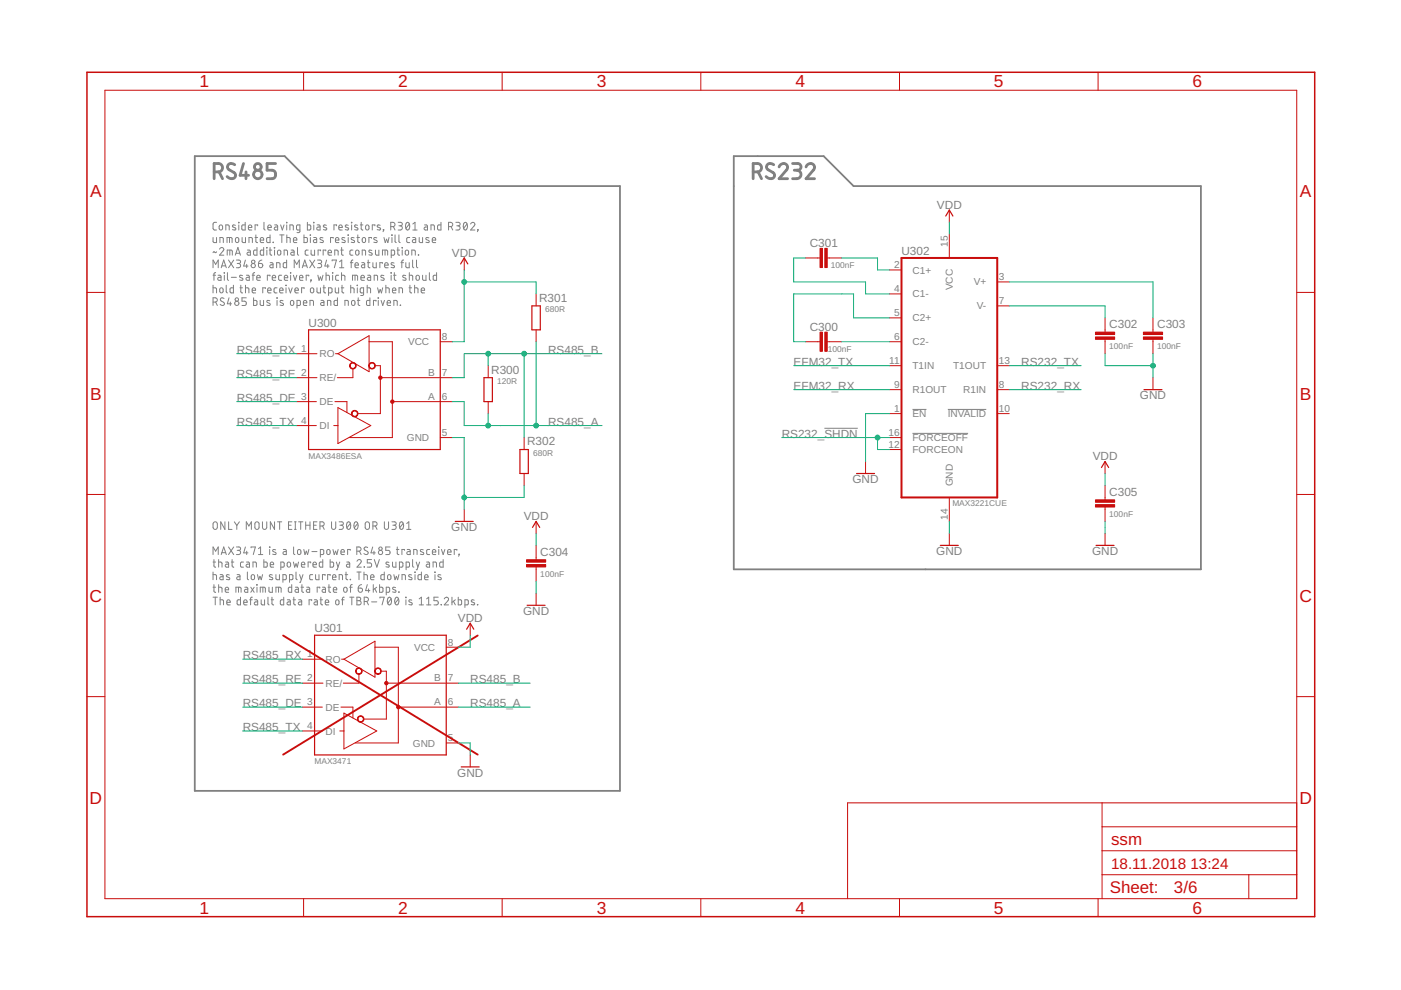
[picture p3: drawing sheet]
<svg xmlns="http://www.w3.org/2000/svg" width="297mm" height="210mm" viewBox="0 0 297 210" stroke-linecap="round" stroke-linejoin="round" font-family="sans-serif">
<g fill="none" stroke="#808080" stroke-width=".21">
<path d="M45.2 50.4v.9l.2 .1h.5v-1M45.2 56.8v-1.7l.5 .9 .6-.9v1.7M45.2 58.4h.5M45.7 57.8h-.2l-.1 .3v1.3M45.9 47.1l-.5 .1-.2 .3v1.1l.2 .1 .5 .1M45.9 53.4l-.2 .2-.4-.2-.1 .2M46.2 58.4h.5l.2 .2v.8h-.6l-.1-.5 .7-.1M46.5 52.8a.44 .44 0 0 1 .7-.3 .44 .44 0 0 1 .1 .7l-.8 .9h1M46.6 47.8h.5l.1 .6a.37 .37 0 0 1-.4 .4 .37 .37 0 0 1-.3-.4zM46.6 51.4v-1l.7 .1v.9M46.9 56.8l.5-1.7 .6 1.7M47 56.4h.8"/>
<path d="M47.5 57.8l.1 .1zM47.6 58.4v1M47.9 48.8v-1.1l.7 .1v1M48.1 51.4v-1h1l.1 1M48.2 54.1v-1.1l1 .1 .1 1M48.2 57.8v1.4l.3 .2M48.5 55.1l1.1 1.7M48.7 50.4v1M48.7 53v1.1M49 58.8h1.1M49.6 55.1l-1.1 1.7M49.9 54.1l.5-1.6 .6 1.6"/>
<path d="M49.9 47.8l-.4-.1-.2 .2 .7 .5v.2l-.2 .2-.5-.1M50 50.5h.5l.1 .6a.36 .36 0 0 1-.3 .3 .36 .36 0 0 1-.4-.3zM50 53.7h.8M50.1 55.1h.6a.36 .36 0 0 1 .3 .4 .36 .36 0 0 1-.3 .4h-.4M50.6 55.9a.46 .46 0 0 1 .4 .4 .46 .46 0 0 1-.4 .5h-.5M50.6 47.1l.1 .1zM50.6 47.7v1.1M51.3 50.4l.1 .9 .2 .1h.4v-1M51.4 58.4h-.5l-.1 .2 .7 .5v.2l-.2 .1h-.5M52 47.1v1.7l-.6-.1-.1-.1v-.7l.1-.2h.6M52 55.1l-.3 1.3h.9M52.2 58.4h.5l.2 .2v.8h-.6l-.1-.2v-.3l.7-.1"/>
<path d="M52.3 56v.8M52.5 53h.4l.2 .3v.8h-.6l-.1-.3v-.2l.7-.1M52.7 48.2h.7a.38 .38 0 0 0-.3-.5 .38 .38 0 0 0-.4 .3v.7l.7 .1M52.8 51.4v-1l.7 .1v.9M53.5 58.4h.5M54 57.8l-.4 .3v1.3M54.1 50.4h.5M54.3 49.8v1.5l.3 .1M54.4 58.9h.8a.38 .38 0 0 0-.3-.5 .38 .38 0 0 0-.5 .3l.1 .7h.7M54.5 52.5v1.6h-.6l-.1-.3v-.6l.1-.2h.6M54.6 47.9v-.2h-.5v1.1M54.8 55.9h.6a.45 .45 0 0 1 .3 .5 .45 .45 0 0 1-.5 .4 .45 .45 0 0 1-.4-.5z"/>
<path d="M55.2 50.9h.7a.38 .38 0 0 0-.2-.5 .38 .38 0 0 0-.5 .3l.1 .7h.6M55.5 55.1l-.6 .3-.1 .5M55.9 52.5v1.6h-.6l-.1-.3v-.7l.7-.1M56 47.1v1.4l.2 .3M56.5 52.5l.1 .1zM56.6 53v1.1M56.8 48.2h.7a.38 .38 0 0 0-.2-.5 .38 .38 0 0 0-.5 .3l.1 .7 .6 .1M57.1 53h.5M57.2 58.5v-.1h-.5v1M57.3 49.8v1.6h-.6l-.2-.2 .1-.8h.7M57.3 52.5v1.4l.3 .2M57.3 55.7h.4l.2 .3v.8l-.5-.1-.2-.2 .1-.2 .6-.2"/>
<path d="M57.7 58.9h.7a.38 .38 0 0 0-.2-.5 .38 .38 0 0 0-.5 .3l.1 .7h.6M57.9 51.4h.1zM58.1 52.5l.2 .1zM58.2 53v1.1M58.2 47.7h.5l.2 .3v.8l-.6-.1-.2-.2 .1-.2 .7-.2M58.7 56.8v-1.1l.6 .1 .1 1M58.9 53.1h.5l.1 .6a.36 .36 0 0 1-.3 .4 .36 .36 0 0 1-.4-.4zM59.3 49.8h.9M59.5 47.7l.4 1.1 .3-1.1M59.7 58.4h-.5l-.1 .2 .1 .8h.5M59.8 49.8v1.6M60.2 54.1v-1.1l.7 .1 .1 1"/>
<path d="M60.3 58.9h.7a.38 .38 0 0 0-.3-.5 .38 .38 0 0 0-.4 .3v.7h.7M60.7 47.1l.1 .1zM60.8 55.1v1.7l-.6-.1-.2-.2 .1-.7 .7-.1M60.8 47.7v1.1M60.8 50.4l.7 .1v.9M60.8 49.8v1.6M61.5 48.8v-1.1l.7 .1v1M61.6 57.8l.1 .1zM61.6 58.4v1M61.7 53h.5l.2 .3v.8h-.6l-.2-.3 .1-.2 .7-.1M62.2 50.9h.7a.38 .38 0 0 0-.2-.5 .38 .38 0 0 0-.5 .3l.1 .7h.6M62.2 58.4l.4 1 .3-1"/>
<path d="M62.4 56.8v-1.7l.5 .9 .6-.9v1.7M63.1 52.5v1.3l.2 .3M63.5 58.9h.7a.38 .38 0 0 0-.2-.5 .38 .38 0 0 0-.5 .3l.1 .7h.6M63.6 48.8l-.6-.1-.1-.1v-.6l.1-.3h.6v1.3l-.1 .3h-.5M64.1 56.8l.5-1.7 .6 1.7M64.2 56.4h.8M64.5 49.8v1.6h.5l.2-.9-.2-.1h-.5M65.2 47.1v1.7l.6-.1 .1-.2-.1-.7-.6-.1M65.3 53h-.4l-.2 .3 .1 .7 .5 .1M65.5 58.5v-.1h-.6v1M65.7 55.1l1 1.7M65.8 49.8v.1z"/>
<path d="M65.8 50.4v1M65.9 59.4h.1zM66 53v.9l.2 .2h.5v-1.1M66 59.4l-.2 .4M66.5 47.1l.1 .1zM66.5 50.4h.6v1l-.6-.1v-.4l.6-.1M66.5 47.7v1.1M66.7 55.1l-1 1.7M67.2 47.7l.6 .1 .1 1-.7-.1v-.4l.7-.2M67.3 55.1h.5a.36 .36 0 0 1 .4 .4 .36 .36 0 0 1-.4 .4h-.3M67.4 58.4l.2 1 .3-.7 .3 .7 .3-1M67.8 55.9a.46 .46 0 0 1 .4 .4 .46 .46 0 0 1-.4 .5h-.5"/>
<path d="M68 53.2v-.2h-.6v1.1M68.5 50.4h-.4l-.3 .2 .7 .5v.2l-.2 .1h-.5M69.1 53.2v-.2h-.6v1.1M69.1 58.4l.7 .1v.9M69.1 57.8v1.6M69.2 47.8l-.4-.1-.3 .2 .7 .4 .1 .3-.3 .2-.4-.1M69.2 55.1l-.3 1.3h.9M69.5 56v.8M69.6 53.6h.7a.38 .38 0 0 0-.3-.6 .38 .38 0 0 0-.4 .4v.6l.7 .1M70.4 55.3v-.2h.9l-.4 1.7M70.5 57.8l.1 .1zM70.5 58.4v1"/>
<path d="M70.6 50.5v-.1h-.5v1M71 54.1v-1.1l.6 .1 .1 1M71.1 50.9h.7a.38 .38 0 0 0-.2-.5 .38 .38 0 0 0-.5 .3l.1 .7h.6M71.4 47.9v-.2h-.6v1.1M71.8 58.4h-.5l-.1 .2v.8h.6M71.8 48.2h.8a.38 .38 0 0 0-.3-.5 .38 .38 0 0 0-.5 .3l.1 .7 .7 .1M72 55.5l.5-.4v1.7M72 56.8h.9M72.2 53h.6M72.4 58.4l.7 .1v.9M72.4 57.8v1.6M72.4 52.5v1.4l.4 .2"/>
<path d="M73.1 50.4h-.4l-.2 .2 .7 .5v.2l-.2 .1h-.5M73.8 49.8l.1 .1zM73.8 47.8l-.4-.1-.2 .2 .7 .5v.2l-.2 .2-.5-.1M73.8 50.4v1M74.3 55.7h.5M74.5 47.1l.1 .1zM74.5 47.7v1.1M74.7 59.4v-1h1l.1 1M74.8 53h-.4l-.2 .3 .1 .7 .5 .1M74.8 55.1l-.2 .1-.1 .2v1.4M75.1 50.4h-.4l-.3 .2 .7 .5 .1 .2-.2 .1h-.5M75.3 56.2h.7a.38 .38 0 0 0-.3-.5 .38 .38 0 0 0-.4 .3v.7l.7 .1"/>
<path d="M75.3 58.4v1M75.5 53.1h.5l.1 .6a.36 .36 0 0 1-.3 .4 .36 .36 0 0 1-.4-.4zM75.7 50.4h.5M75.8 47.8l-.4-.1-.2 .2 .7 .5v.2l-.2 .2-.5-.1M75.9 49.8v1.5l.3 .1M76.4 47.7h.5M76.5 58.9h.8a.38 .38 0 0 0-.3-.5 .38 .38 0 0 0-.5 .3l.1 .7h.7M76.6 47.1v1.5l.3 .2M76.7 55.7h.5l.1 .3v.8l-.5-.1-.2-.2 .1-.2 .6-.2M76.8 54.1v-1.1l.7 .1v1M76.9 50.5h.5l.1 .6a.36 .36 0 0 1-.3 .3 .36 .36 0 0 1-.4-.3zM77.6 47.8h.5l.1 .6a.36 .36 0 0 1-.3 .4 .36 .36 0 0 1-.4-.4z"/>
<path d="M77.9 55.7h.5M78 58.4h.4l.2 .2v.8h-.5l-.2-.2v-.3l.7-.1M78.1 55.1v1.5l.3 .2M78.8 50.5v-.1h-.6v1M78.8 53.1l-.5-.1-.1 .3 .7 .4v.3l-.2 .1-.5-.1M79.1 55.7v.9l.2 .2h.5v-1.1M79.3 59.4v-1l.7 .1 .1 .9M79.5 47.9v-.2h-.6v1.1M79.6 53v.9l.3 .2h.4v-1.1M79.9 50.4h-.4l-.3 .2 .7 .5v.2l-.2 .1h-.5M80.6 47.8l-.4-.1-.3 .2 .7 .4 .1 .3-.2 .2-.5-.1M81.1 55.9v-.2h-.6v1.1"/>
<path d="M81.1 54.1v-1.1l1 .1 .1 1M81.3 48.7l.1 .1zM81.4 48.8l-.2 .3M81.4 58.4h-.5l-.2 .2 .7 .5v.2l-.2 .1h-.4M81.4 50.4l.3 1 .3-.7 .2 .7 .3-1M81.6 56.2h.7a.38 .38 0 0 0-.3-.5 .38 .38 0 0 0-.4 .3v.7l.7 .1M81.6 53v1.1M82.8 48h.5a.46 .46 0 0 0 .5-.4 .46 .46 0 0 0-.5-.5h-.5v1.7M82.9 57.8l.1 .1zM82.9 58.4v1M83 54.1h.5l.2-.2-.2-.8-.5-.1v1.7M83.1 49.8v.1z"/>
<path d="M83.1 50.4v1M83.4 48l.4 .8M83.4 58.4h.6M83.5 55.8l-.5-.1-.1 .2 .7 .5v.2l-.2 .2-.5-.1M83.6 57.8v1.5l.4 .1M83.8 49.8v1.4l.2 .2M84.2 53h.5M84.3 52.5l.1 1.4 .3 .2M84.4 47.1h.5a.37 .37 0 0 1 .4 .4 .37 .37 0 0 1-.4 .4h-.3M84.6 49.8v1.4l.3 .2M84.9 47.9a.44 .44 0 0 1 .4 .4 .44 .44 0 0 1-.4 .5h-.5M85 55.7h.6"/>
<path d="M85.2 52.5l.1 .1zM85.3 53v1.1M85.6 55.1l-.3 .1-.1 .2v1.4M86 53.1h.5l.1 .6a.36 .36 0 0 1-.3 .4 .36 .36 0 0 1-.4-.4zM86 58.4h-.5l-.1 .2 .7 .5v.2l-.2 .1h-.5M86 55.7l.1 .9 .2 .2h.5v-1.1M86.2 47.2l.2-.1a.97 .97 0 0 1 0 1.7 1.02 1.02 0 0 1-.2-1.6zM86.8 58.4l.7 .1v.9M86.8 47.5l-.7 .9M86.8 57.8v1.6M86.9 50.4h-.5l-.2 .2 .1 .8h.6M87.3 54.1v-1.1l.7 .1 .1 1"/>
<path d="M87.5 55.1v1.4l.2 .3M87.5 50.4h.5l.1 .2v.8h-.5l-.2-.2 .1-.3 .6-.1M87.5 47.5l.5-.4v1.7M87.5 48.8h.9M88.3 55.1v1.4l.3 .3M88.3 58.5h.5l.1 .6a.36 .36 0 0 1-.3 .3 .36 .36 0 0 1-.4-.3zM88.7 54l.1 .1zM88.9 50.4v.9l.3 .1h.4v-1M89.6 58.4v.9l.3 .1h.4v-1M90 47.7h.5l.1 .3v.8l-.5-.1-.2-.2 .1-.2 .6-.2M90.9 50.4h-.4l-.2 .2 .7 .5v.2l-.2 .1h-.5M91 57.8v1.4l.3 .2"/>
<path d="M91.4 48.8v-1.1l.7 .1v1M91.7 50.9h.7a.38 .38 0 0 0-.3-.5 .38 .38 0 0 0-.4 .3v.7h.7M92.6 57.8v1.6h-.6l-.2-.2 .1-.8h.7M93.5 47.1v1.7l-.6-.1-.1-.2v-.6l.1-.2h.6M95.1 48h.4a.46 .46 0 0 0 .5-.4 .46 .46 0 0 0-.5-.5h-.4v1.7M95.6 48l.4 .8M96.6 47.1h.6a.37 .37 0 0 1 .4 .4 .37 .37 0 0 1-.4 .4h-.4M97.1 47.9a.44 .44 0 0 1 .5 .4 .44 .44 0 0 1-.5 .5h-.5M98.4 47.2l.3-.1a.95 .95 0 0 1 0 1.7 1.04 1.04 0 0 1-.3-1.6zM99 47.5l-.7 .9M99.8 47.5a.45 .45 0 0 1 .6-.3 .45 .45 0 0 1 .1 .7l-.7 .9h.9M101.3 48.7l.1 .1z"/>
<path d="M101.4 48.8l-.2 .3M45.2 61l.7 .2v.9M45.2 64.1h.4a.46 .46 0 0 0 .5-.5 .46 .46 0 0 0-.5-.5h-.4v1.7M45.2 60.5v1.6M45.7 64.1l.4 .7M46.7 61.1h.5l.1 .6a.36 .36 0 0 1-.4 .4 .36 .36 0 0 1-.3-.4zM47.5 63.3l-.2-.1a.38 .38 0 0 0-.5 .1 .38 .38 0 0 0 .1 .5l.5 .3a.4 .4 0 0 1 .1 .6 .4 .4 0 0 1-.7 0l-.1-.2M48 60.5v1.3l.2 .3M48.6 63.1l-.4 1.3h.9M48.8 64.1v.7M49.5 60.5v1.6h-.6l-.1-.3v-.6l.1-.2h.6M50.9 61h.5"/>
<path d="M51.1 60.5v1.4l.3 .2M52 61l.7 .2 .1 .9M52 60.5v1.6M52.2 63.1h-.9v.8h.6a.46 .46 0 0 1 .3 .4 .46 .46 0 0 1-.3 .5h-.6M53.5 61.6h.7a.38 .38 0 0 0-.3-.6 .38 .38 0 0 0-.4 .4v.6l.7 .1M53.8 63.1v1.7l.5-.1 .2-.2v-.6l-.2-.2h-.5M55.2 63.7v.9l.2 .2h.5v-1.1M56.3 61.2v-.2h-.6v1.1M56.7 61.6h.8a.38 .38 0 0 0-.3-.6 .38 .38 0 0 0-.5 .4l.1 .6 .7 .1M57.2 63.8l-.5-.1-.1 .2 .7 .5v.2l-.2 .2-.5-.1M58.7 63.1l.1 .1zM58.7 61h-.4l-.2 .3 .1 .7 .5 .1"/>
<path d="M58.7 63.7v1.1M59.3 61.6h.7a.38 .38 0 0 0-.2-.6 .38 .38 0 0 0-.5 .4l.1 .6 .6 .1M60 63.8l-.5-.1-.1 .2 .7 .5v.2l-.2 .2-.5-.1M60.6 60.5l.1 .1zM60.6 61v1.1M61.2 61l.4 1.1 .4-1.1M61.7 63.8h.5l.1 .6a.36 .36 0 0 1-.4 .4 .36 .36 0 0 1-.3-.4zM62.5 61.6h.7a.38 .38 0 0 0-.2-.6 .38 .38 0 0 0-.5 .4l.1 .6 .6 .1M63 64.8l.5-.1 .2-.1-.1-.9h-.6v1.6M64.3 64.2h.7a.38 .38 0 0 0-.2-.5 .38 .38 0 0 0-.5 .4l.1 .6 .6 .1M64.5 61.2v-.2h-.6v1.1M65.7 64.8v-1.1l.7 .1 .1 1"/>
<path d="M65.9 61.1h.5l.1 .6a.36 .36 0 0 1-.3 .4 .36 .36 0 0 1-.4-.4zM67.2 61v.9l.3 .2h.4v-1.1M68.1 63.7h.4l.2 .3v.8l-.6-.1-.1-.2v-.2l.7-.2M68.5 61h.5M68.7 60.5v1.4l.3 .2M69.4 64.8v-1.1l.7 .1v1M69.7 62.1h.5l.2-.2v-.6l-.1-.2-.6-.1v1.7M71.1 61v.9l.2 .2h.5v-1.1M71.5 63.1v1.7l-.5-.1-.2-.2v-.6l.2-.2h.5M72.3 61h.6M72.5 60.5v1.4l.4 .2M73.1 64.8v-1.1l.7 .1 .1 1"/>
<path d="M74.4 61l.6 .2 .1 .9M74.4 60.5v1.6M74.6 63.8h.6l.1 .6a.37 .37 0 0 1-.4 .4 .37 .37 0 0 1-.4-.4zM75.7 60.5l.1 .1zM75.8 61v1.1M75.8 63.7h.5M75.9 63.1l.1 1.5 .3 .2M77.1 62.1h-.6l-.1-.2v-.6l.1-.3h.6v1.4l-.1 .2-.5 .1M77.9 61l.6 .2 .1 .9M77.9 60.5v1.6M78.4 63.1v1.7l-.5-.1-.2-.2v-.6l.2-.2h.5M79.7 63.9v-.2h-.5v1.1"/>
<path d="M80.1 61l.2 1.1 .3-.7 .3 .7 .2-1.1M80.2 63.1l.1 .1zM80.2 63.7v1.1M80.8 63.7l.4 1.1 .3-1.1M81.8 61l.7 .2v.9M81.8 60.5v1.6M82.1 64.2h.7a.38 .38 0 0 0-.3-.5 .38 .38 0 0 0-.4 .4l.1 .6 .6 .1M83.2 61.6h.7a.38 .38 0 0 0-.2-.6 .38 .38 0 0 0-.5 .4l.1 .6 .6 .1M83.5 64.8v-1.1l.7 .1v1M84.6 62.1v-1.1l.7 .2v.9M84.9 64.7v.1zM86.7 61h.6"/>
<path d="M86.9 60.5v1.4l.4 .2M87.9 61l.7 .2v.9M87.9 60.5v1.6M89.3 61.6h.7a.38 .38 0 0 0-.2-.6 .38 .38 0 0 0-.5 .4l.1 .6 .6 .1M174.8 90.8h7.1M193.5 86.8h2.9M193.5 91.9h11.8M201 86.8h8.1M45.2 117.6v-1.6l.5 .9 .6-.9v1.6M45.2 119.2h.5M45.3 110.8l.3-.2 .4 .2 .1 1a.46 .46 0 0 1-.5 .4 .46 .46 0 0 1-.4-.4zM45.4 118.6v1.5l.3 .1"/>
<path d="M46.4 119.2l.6 .1 .1 .9M46.4 118.6v1.6M46.9 117.6l.5-1.6 .6 1.6M47 117.2h.8M47.7 110.6v1.6l-.9-1.6v1.6M47.8 119.2h.5l.2 .2v.8h-.6l-.1-.2v-.3l.7-.1M48.5 116l1.1 1.6M48.5 110.6v1.6h.7M49 119.2h.6M49.2 118.6v1.5l.4 .1M49.6 116l-1.1 1.6M49.7 110.6l.5 .8"/>
<path d="M50.1 116h.6a.36 .36 0 0 1 .3 .3 .36 .36 0 0 1-.3 .4h-.4M50.2 111.4v.8M50.6 116.7a.44 .44 0 0 1 .4 .4 .44 .44 0 0 1-.4 .5h-.5M50.8 110.6l-.6 .8M51.6 119.2h-.4l-.2 .2 .1 .8h.5M52 116l-.3 1.2h.9M52.2 112.2v-1.6l.6 .9 .5-.9v1.6M52.3 119.2h.4l.2 .2v.8h-.6l-.1-.2v-.3l.7-.1M52.3 116.9v.7M53.2 116.1v-.1h.9l-.4 1.6M54.2 110.8l.3-.2 .3 .2 .1 1a.44 .44 0 0 1-.4 .4 .44 .44 0 0 1-.5-.4zM54.8 117.6h.9"/>
<path d="M54.8 116.3l.4-.3v1.6M55.6 110.6v1.2a.46 .46 0 0 0 .5 .4 .46 .46 0 0 0 .5-.4v-1.2M55.9 118.6v1.6h.6l.1-.9-.1-.1h-.6M57.1 116l.1 .1zM57.2 116.5v1.1M57.3 119.7h.7a.38 .38 0 0 0-.2-.5 .38 .38 0 0 0-.5 .3l.1 .7h.6M58.2 110.6v1.6l-.9-1.6v1.6M58.4 116.6l-.4-.1-.2 .3 .7 .4v.3l-.2 .1-.5-.1M58.8 110.6h.9M59.3 110.6v1.6M60.1 116.5l.5 .1 .1 1-.7-.1v-.4l.7-.2M61 119.3h.5l.1 .6a.37 .37 0 0 1-.4 .3 .37 .37 0 0 1-.3-.3z"/>
<path d="M61.2 111.4h.5M61.9 110.6h-.7v1.6h.7M62.2 119.2l.3 1 .3-.7 .2 .7 .3-1M62.3 116v1.3l.2 .3M62.4 112.2h.4M62.4 110.6h.4M62.6 110.6v1.6M63.2 116.6h.5l.1 .6a.36 .36 0 0 1-.4 .4 .36 .36 0 0 1-.3-.4zM63.3 110.6h.9M63.8 110.6v1.6M63.9 119.7h.7a.38 .38 0 0 0-.2-.5 .38 .38 0 0 0-.5 .3l.1 .7h.6M64.4 116.5l.3 1.1 .2-.7 .3 .7 .3-1.1"/>
<path d="M64.8 111.4h.9M64.8 110.6v1.6M65.7 110.6v1.6M65.9 119.4v-.2h-.6v1M66.1 116.9h1.1M66.4 119.7h.7a.38 .38 0 0 0-.3-.5 .38 .38 0 0 0-.4 .3v.7h.7M66.5 111.4h.5M67.2 110.6h-.7v1.6h.7M67.8 111.5h.5a.44 .44 0 0 0 .4-.4 .44 .44 0 0 0-.4-.5h-.5v1.6M67.9 117.6h.6l.1-.2-.1-.9h-.6v1.6M68.4 111.5l.3 .7M68.4 118.6v1.6h-.6l-.1-.9 .2-.1h.5"/>
<path d="M69.4 116.6h.5l.1 .6a.36 .36 0 0 1-.4 .4 .36 .36 0 0 1-.3-.4zM70 118.6v1.6h.6l.1-.2v-.7l-.1-.1h-.6M70.3 110.6v1.2a.44 .44 0 0 0 .4 .4 .44 .44 0 0 0 .5-.4v-1.2M70.6 116.5l.3 1.1 .2-.7 .3 .7 .3-1.1M71.3 119.2l.4 1M71.9 110.6h.6a.36 .36 0 0 1 .3 .4 .36 .36 0 0 1-.3 .4h-.4M72 119.2l-.5 1.6h-.2M72.3 117.1h.7a.38 .38 0 0 0-.2-.6 .38 .38 0 0 0-.5 .4l.1 .6 .6 .1M72.3 111.4a.44 .44 0 0 1 .5 .4 .44 .44 0 0 1-.5 .4h-.4M73.5 119.2l.6 .1v.9l-.6-.1v-.4l.6-.1M73.7 110.7l.2-.1a.95 .95 0 0 1 0 1.6 .98 .98 0 0 1-.2-1.5zM74.3 116.7v-.2h-.6v1.1"/>
<path d="M74.3 111l-.7 .9M75.2 110.7l.3-.1a.95 .95 0 0 1 0 1.6 1 1 0 0 1-.3-1.5zM75.6 116.9h.5a.44 .44 0 0 0 .5-.5 .44 .44 0 0 0-.5-.4h-.5v1.6M75.7 119a.44 .44 0 0 1 .6-.4 .44 .44 0 0 1 .2 .8l-.8 .8h.9M75.8 111l-.7 .9M76.2 116.9l.4 .7M77.6 110.8l.3-.2 .3 .2 .1 1a.46 .46 0 0 1-.4 .4 .46 .46 0 0 1-.5-.4zM78 116.1a.41 .41 0 0 0-.6-.1 .41 .41 0 0 0-.1 .6l.6 .3a.41 .41 0 0 1 0 .6 .41 .41 0 0 1-.6 0l-.1-.1M78.8 118.6h-.9v.8h.5a.45 .45 0 0 1 .4 .4 .45 .45 0 0 1-.4 .4h-.5M79 116l-.3 1.2h.9M79.1 111.5h.4a.44 .44 0 0 0 .4-.4 .44 .44 0 0 0-.4-.5h-.4v1.6M79.3 116.9v.7"/>
<path d="M79.4 118.6l.5 1.6 .5-1.6M79.6 111.5l.3 .7M81.5 110.6v1.2a.44 .44 0 0 0 .4 .4 .44 .44 0 0 0 .5-.4v-1.2M82.5 119.3l-.5-.1-.2 .2 .6 .4 .1 .3-.2 .1h-.5M82.7 116h-.9v.7h.5a.45 .45 0 0 1 .4 .4 .45 .45 0 0 1-.4 .5h-.5M83.1 110.6h.6a.36 .36 0 0 1 .3 .4 .36 .36 0 0 1-.3 .4h-.4M83.2 119.2v.9l.3 .1h.4v-1M83.5 111.4a.44 .44 0 0 1 .5 .4 .44 .44 0 0 1-.5 .4h-.4M84 116.5h.6M84.2 116v1.3l.1 .2 .3 .1M84.9 110.7l.2-.1a.93 .93 0 0 1 0 1.6 1.02 1.02 0 0 1-.2-1.5zM85.5 111l-.7 .9"/>
<path d="M85.8 116.7v-.2h-.6v1.1M86.2 112.2h.9M86.2 111l.5-.4v1.6M86.3 116.5h.5l.2 .3v.8h-.6l-.1-.3v-.2l.7-.2M87.5 118.6v1.4l.3 .2M87.7 117.6v-1.1l.7 .1v1M88.2 119.2l.4 1M89 119.2l-.6 1.6h-.2M89.7 116.6l-.4-.1-.2 .3 .7 .4v.3l-.2 .1-.5-.1M90.4 119.2l.7 .1v.9l-.7-.1v-.4l.7-.1M91.1 116.5h-.5l-.1 .3 .1 .7 .5 .1M91.7 117.1h.7a.38 .38 0 0 0-.3-.6 .38 .38 0 0 0-.4 .4l.1 .6 .6 .1"/>
<path d="M93 116l.1 .1zM93 116.5v1.1M93.6 116.5l.4 1.1 .3-1.1M94 118.6v1.6h-.7l-.1-.9 .2-.1h.6M94.9 117.1h.7a.39 .39 0 0 0-.2-.6 .39 .39 0 0 0-.5 .4l.1 .6 .6 .1M96.9 116.7v-.2h-.6v1.1M97.3 117.5l.1 .1zM97.4 117.6l-.2 .3M45.2 121.8l.7 .2v.9M45.2 121.3v1.6M45.2 124.5h.5M45.2 126.6h.9"/>
<path d="M45.4 124v1.4l.3 .2M45.6 126.6v1.6M46.4 124.5l.6 .1 .1 1M46.4 124v1.6M46.7 121.8l.4 .1 .2 .2v.8h-.5l-.2-.2 .1-.3 .6-.1M46.7 127.2l.7 .1v.9M46.7 126.6v1.6M47.8 125.1h.7a.38 .38 0 0 0-.3-.6 .38 .38 0 0 0-.4 .4v.6l.7 .1M48.1 127.7h.7a.38 .38 0 0 0-.2-.5 .38 .38 0 0 0-.5 .3l.1 .7h.6M48.6 121.9l-.4-.1-.2 .3 .7 .5v.2l-.2 .1-.5-.1M50 125.6v-1.1l1 .1 .1 1M50.3 121.8l.4 .1 .2 .2v.8h-.5l-.2-.2v-.3l.7-.1"/>
<path d="M50.6 124.5v1.1M51 126.6v1.6h-.6l-.1-.2v-.7l.7-.1M51.7 127.7h.7a.38 .38 0 0 0-.3-.5 .38 .38 0 0 0-.4 .3l.1 .7h.6M51.9 124.5h.5l.1 .3v.8h-.5l-.2-.3 .1-.2 .6-.2M52.5 121.3v1.3l.2 .3M52.9 127.2h.6M53.2 124.5l.7 1.1M53.4 121.9h.5l.1 .7a.36 .36 0 0 1-.4 .3 .36 .36 0 0 1-.3-.3zM53.5 126.6l-.4 .2v1.4M53.6 120.2v-1l.7 .1 .1 .9M53.9 124.5l-.7 1.1M54 127.2h.5l.1 .2v.8h-.5l-.2-.2 .1-.3 .6-.1"/>
<path d="M54.4 124l.1 .1zM54.5 124.5v1.1M54.6 121.8l.2 1.1 .3-.7 .3 .7 .3-1.1M55.2 125.6v-1.1l1 .1 .1 1M55.4 127.2v.9l.2 .1h.5v-1M55.7 124.5v1.1M56.8 126.6v1.4l.3 .2M57 124.5v.9l.3 .2h.4v-1.1M57.5 127.2h.5M57.7 126.6v1.5l.3 .1M57.7 121.9l-.4-.1-.2 .3 .7 .5v.2l-.2 .1-.5-.1M58.5 121.8v.9l.3 .2h.4v-1.1"/>
<path d="M58.5 125.6v-1.1l1 .1 .1 1M59.1 124.5v1.1M59.5 120.2h.6l.1-.1 .1-.7-.2-.2h-.6v1.6M60 122.9h.5l.2-.2v-.6l-.1-.2-.6-.1v1.7M60.2 126.6v1.6h-.6l-.2-.2 .1-.7 .7-.1M60.9 127.2l.6 .1 .1 .9-.7-.1v-.4l.7-.1M61.4 122.9h.6l.1-.8-.1-.2-.6-.1v1.7M61.8 124v1.6h-.5l-.2-.3 .1-.6 .1-.2h.5M62.1 127.2h.6M62.3 126.6v1.5l.4 .1M62.6 124.5h.5l.2 .3v.8h-.6l-.2-.3 .1-.2 .7-.2M62.8 121.3v1.3l.2 .3"/>
<path d="M63.3 127.2h.5l.2 .2v.8h-.6l-.2-.2 .1-.3 .7-.1M63.5 121.8l.4 1.1M63.8 124.5h.6M64 124v1.4l.4 .2M64.2 121.8l-.5 1.7h-.2M65 124.5h.5l.2 .3v.8h-.6l-.2-.3 .1-.2 .7-.2M66.1 127.4v-.2h-.6v1M66.3 121.8l-.5 .1-.1 .2v.8h.6M66.7 127.2h.4l.2 .2v.8h-.6l-.1-.2v-.3l.7-.1M66.9 121.8v.9l.3 .2h.4v-1.1M67.8 124.7v-.2h-.6v1.1M67.9 127.2h.5"/>
<path d="M68 126.6l.1 1.5 .3 .1M68.4 124.5h.4l.2 .3v.8h-.5l-.2-.3v-.2l.7-.2M68.9 122v-.2h-.5v1.1M69 127.7h.7a.39 .39 0 0 0-.3-.5 .39 .39 0 0 0-.4 .3v.7h.7M69.6 124.5h.5M69.7 124l.1 1.4 .3 .2M70 122v-.2h-.5v1.1M70.5 122.4h.7a.38 .38 0 0 0-.2-.5 .38 .38 0 0 0-.5 .3l.1 .7h.6M70.7 125.1h.7a.38 .38 0 0 0-.2-.6 .38 .38 0 0 0-.5 .4l.1 .6 .6 .1M71.3 127.3h.5l.1 .6a.36 .36 0 0 1-.4 .3 .36 .36 0 0 1-.3-.3zM71.9 122.9v-1.1l.7 .2v.9M72.4 127.2h.6"/>
<path d="M73 124.6h.5l.1 .6a.37 .37 0 0 1-.4 .4 .37 .37 0 0 1-.3-.4zM73 126.6l-.3 .1-.1 .2v1.3M73.2 121.8h.5M73.4 121.3v1.4l.3 .2M74.1 124.5h.6M74.1 126.6h.9M74.3 122.8v.1zM74.6 126.6v1.6M74.7 124l-.4 .1v1.5M75.7 126.6h.4a.37 .37 0 0 1 .4 .4 .37 .37 0 0 1-.4 .4 .44 .44 0 0 1 .5 .4 .44 .44 0 0 1-.5 .4h-.4zM75.7 121.3h.9M75.7 127.4h.4"/>
<path d="M75.9 124.7h.6a.45 .45 0 0 1 .3 .5 .45 .45 0 0 1-.4 .4 .45 .45 0 0 1-.5-.5zM76.1 121.3v1.6M76.7 124l-.5 .1-.3 .6M77.2 121.8l.7 .2v.9M77.2 121.3v1.6M77.2 120.2h.1zM77.2 127.5h.5a.46 .46 0 0 0 .4-.4 .46 .46 0 0 0-.4-.5h-.5v1.6M77.8 127.5l.3 .7M77.9 124l-.4 1.2h.9M78.1 124.9v.7M78.6 122.4h.7a.38 .38 0 0 0-.3-.6 .38 .38 0 0 0-.4 .4l.1 .7h.6M78.8 127.6h1.1"/>
<path d="M79.1 124v1.6M79.5 124.8l.4 .8M79.9 124.5l-.8 .6M80.5 124v1.6h.6l.1-.3-.1-.7-.6-.1M80.6 126.8v-.2h.8l-.4 1.6M81.5 121.3v1.6h-.7v-.9l.1-.1 .6-.1M81.9 125.6h.5l.2-.2v-.6l-.1-.3h-.6v1.6M82.3 121.9h.5l.1 .7a.36 .36 0 0 1-.4 .3 .36 .36 0 0 1-.3-.3zM82.3 126.7l.3-.1a.97 .97 0 0 1 0 1.6 1 1 0 0 1-.3-1.5zM82.9 127l-.7 .9M83.5 121.8l.3 1.1 .2-.7 .3 .7 .3-1.1M83.9 124.6l-.4-.1-.3 .3 .7 .4v.3l-.2 .1-.5-.1"/>
<path d="M83.9 126.7l.2-.1a.97 .97 0 0 1 0 1.6 1 1 0 0 1-.2-1.5zM84.5 127l-.7 .9M84.5 125.5l.1 .1zM84.7 120.2h.6l.1-.1v-.7l-.1-.2h-.6v1.6M85.2 122.9v-1.1l.7 .2 .1 .9M86 126.6l.1 .1zM86.1 127.2v1M86.1 120.2h.6l.1-.1-.1-.9h-.6v1.6M87.3 121.9l-.4-.1-.3 .3 .7 .5 .1 .2-.3 .1-.5-.1M87.3 127.3l-.4-.1-.2 .2 .7 .5v.2l-.2 .1h-.5M87.9 121.3l.1 .1zM88 121.8v1.1"/>
<path d="M88.9 127l.4-.4v1.6M88.9 128.2h.9M89.3 121.3v1.6h-.6v-1l.6-.1M90 122.4h.8a.39 .39 0 0 0-.3-.6 .39 .39 0 0 0-.5 .4l.1 .7h.7M90.4 128.2h1M90.4 127l.5-.4v1.6M91.8 120.2v-1l.7 .1v.9M92.2 121.3l.1 .1zM92.2 121.8v1.1M92.9 126.6h-.9v.8h.6a.45 .45 0 0 1 .3 .4 .45 .45 0 0 1-.3 .4h-.6M93.5 121.9l-.4-.1-.3 .3 .7 .5 .1 .2-.3 .1-.5-.1M93.5 128.2h.1z"/>
<path d="M94.2 127a.45 .45 0 0 1 .6-.3 .45 .45 0 0 1 .2 .7l-.8 .8h.9M95.8 126.6v1.6M96.1 127.5l.4 .7M96.5 127.2l-.7 .5M97.2 126.6v1.6h.5l.2-.2-.1-.7-.6-.1M98.6 128.2h.5l.2-.1v-.7l-.2-.2h-.5v1.6M100.5 127.3l-.4-.1-.2 .2 .7 .5v.2l-.2 .1h-.5M101.2 128.2h.1z"/>
<circle cx="53.7" cy="56.3" r=".46"/>
<circle cx="53.7" cy="55.5" r=".36"/>
<circle cx="50.2" cy="64.3" r=".45"/>
<circle cx="50.2" cy="63.5" r=".36"/>
<circle cx="80.7" cy="116.3" r=".36"/>
<circle cx="80.7" cy="117.1" r=".46"/>
</g>
<path d="M41.3 33.1h19l6.4 6.4h64.7v128.2h-90.1zM155.6 33.1h19l6.4 6.4h73.6v81.2h-99z" fill="none" stroke="#808080" stroke-width=".38"/>
<g fill="none" stroke="#808080" stroke-width=".59">
<path d="M45.4 36.4h.9a.89 .89 0 0 0 .9-.8 .89 .89 0 0 0-.9-.9h-.9v3.2M46.5 36.4l.7 1.5M49.8 34.9a.82 .82 0 0 0-1.2-.2 .82 .82 0 0 0-.1 1.2l1.1 .7a.77 .77 0 0 1 .2 1.1 .77 .77 0 0 1-1.2 .1l-.4-.4M51.6 34.7l-.7 2.5h1.8M52.2 36.4v1.5M58.4 34.7h-1.8v1.4h1.1a.92 .92 0 0 1 .7 .9 .92 .92 0 0 1-.7 .9h-1.1M159.7 36.4h.9a.89 .89 0 0 0 .9-.8 .89 .89 0 0 0-.9-.9h-.9v3.2M160.7 36.4l.8 1.5M164 34.9a.82 .82 0 0 0-1.1-.2 .82 .82 0 0 0-.2 1.2l1.2 .7a.77 .77 0 0 1 .2 1.1 .77 .77 0 0 1-1.2 .1l-.5-.4M165.2 35.4a.88 .88 0 0 1 1.2-.7 .88 .88 0 0 1 .3 1.4l-1.5 1.8h1.8M168 34.7h1.1a.71 .71 0 0 1 .7 .7 .71 .71 0 0 1-.7 .7h-.7M168.9 36.1a.9 .9 0 0 1 .9 .9 .9 .9 0 0 1-.9 .9h-.9"/>
<path d="M170.9 35.4a.88 .88 0 0 1 1.2-.7 .88 .88 0 0 1 .3 1.4l-1.5 1.8h1.8"/>
<circle cx="54.7" cy="35.4" r=".72"/>
<circle cx="54.7" cy="37" r=".9"/>
</g>
<g fill="none" stroke="#c90d0c" stroke-width=".21">
<path d="M22.2 19.1h252.7v171.4h-252.7zM64.4 15.3v3.8M106.5 15.3v3.8M148.6 15.3v3.8M190.7 15.3v3.8M232.8 15.3v3.8M98.4 54.7v2.5M170.8 54.7h3.1M175.4 54.7h3M188.6 57.2h2.5M201.3 44.5v2.6M201.3 49.6v5.1"/>
<path d="M211.4 59.8h2.6M18.4 62h3.8M62.9 75h4.3M71.1 75h.5M71.6 75l6.7-3.8v7.6zM74.8 78.2v1.9h-3.3M78.3 72.5h4.9v20.3h-9.1M79.6 77.5h1v10.2h-4.6M93.3 72.5h2.6M103.5 77.5v2.6M113.7 62.3v2.6M113.7 69.9v2.6"/>
<path d="M170.8 72.5h3.1M175.4 72.5h3M188.6 62.3h2.5M188.6 67.4h2.5M188.6 72.5h2.5M188.6 77.5h2.5M211.4 77.5h2.6M211.4 64.9h2.6M234.3 67.4v3M234.3 71.9v3.1M244.5 67.4v3M244.5 71.9v3.1"/>
<path d="M274.9 62h3.8M62.9 80.1h4.3M62.9 85.2h4.2M62.9 90.2h4.2M70.8 90.2h.8M71 85.2h2.6v2.2M71.6 86.4l7 3.8-7 3.8zM80.6 80.1h12.6M83.2 85.2h10M93.3 92.8h2.6M93.3 80.1h2.6M93.3 85.2h2.6"/>
<path d="M103.5 85.2v2.5M111.1 92.8v2.5M183.5 97.9v2.5M188.6 82.6h2.5M188.6 87.7h2.5M188.6 92.8h2.5M188.6 95.3h2.5M211.4 82.6h2.6M211.4 87.7h2.6M234.3 97.9v2.5M244.5 80.1v2.5M18.4 104.8h3.8"/>
<path d="M98.4 108v2.6M111.1 100.4v2.5M113.7 110.6v2.5M113.7 115.6v3.1M201.3 105.5v5.1M201.3 113.1v2.5M234.3 102.9v3.1M234.3 107.5v3.1M234.3 113.1v2.5M274.9 104.8h3.8M64.2 139.8h4.3M72.4 139.8h.5"/>
<path d="M72.9 139.8l6.6-3.8v7.6zM79.5 137.2h5v20.3h-9.2M94.6 137.2h2.6M99.7 132.1v2.6M113.7 120.2v3.1M113.7 125.8v2.5M18.4 147.7h3.8M64.2 144.8h4.3M64.2 149.9h4.1M64.2 155h4.1M72 155h.9M72.3 149.9h2.5v2.3"/>
<path d="M72.9 151.2l7 3.8-7 3.8zM76.1 142.9v1.9h-3.3M80.9 142.3h1v10.2h-4.7M81.9 144.8h12.6M84.5 149.9h10M94.6 144.8h2.6M94.6 149.9h2.6M94.6 157.5h2.6M274.9 147.7h3.8M99.7 160.1v2.5M233.7 170.2v20.3M233.7 175.3h41.2"/>
<path d="M274.9 170.2h-95.2v20.3M64.4 190.5v3.9M106.5 190.5v3.9M148.6 190.5v3.9M190.7 190.5v3.9M232.8 190.5v3.9M233.7 185.5h41.2M233.7 180.4h41.2M264.8 185.5v5"/>
</g>
<path d="M18.4 15.3h260.3v179.1h-260.3z" fill="none" stroke="#c90d0c" stroke-width=".32"/>
<path d="M191.1 54.7h20.3v50.8h-20.3z" fill="none" stroke="#c90d0c" stroke-width=".42"/>
<g fill="none" stroke="#c90d0c" stroke-width=".25">
<path d="M97.7 56l.7-1.3 .8 1.3M200.5 45.8l.8-1.3 .7 1.3M65.4 69.9h27.9v25.4h-27.9zM112.8 64.9h1.8v5h-1.8zM102.6 80.1h1.8v5.1h-1.8zM110.2 95.3h1.8v5.1h-1.8zM233.5 99.1l.8-1.2 .8 1.2M242.5 82.6h3.9M96.5 110.6h3.8M112.9 111.8l.8-1.2 .7 1.2M181.6 100.4h3.8M199.4 115.6h3.8"/>
<path d="M232.4 115.6h3.8M66.7 134.7h27.9v25.4h-27.9zM98.9 133.4l.8-1.3 .8 1.3M111.8 128.3h3.8M97.8 162.6h3.8"/>
</g>
<g fill="#c90d0c" stroke="#c90d0c" stroke-width=".21">
<path d="M75.5 141.8a.7 .7 0 0 1 1.2 .1 .7 .7 0 0 1-.4 1 .7 .7 0 0 1-.9-.6h.1a.58 .58 0 0 1 .9-.5 .58 .58 0 0 1 .1 1 .58 .58 0 0 1-1-.3l-.1-.2z" fill-rule="evenodd"/>
<path d="M79.6 141.8a.7 .7 0 0 1 1.1 .1 .7 .7 0 0 1-.4 1.1 .7 .7 0 0 1-.9-.7h.2a.58 .58 0 0 1 .7-.6 .58 .58 0 0 1 .3 1 .58 .58 0 0 1-1-.2l-.2-.2z" fill-rule="evenodd"/>
<path d="M75.9 152a.7 .7 0 0 1 1.2 0 .7 .7 0 0 1-.4 1.1 .7 .7 0 0 1-.9-.6h.1a.58 .58 0 0 1 .8-.5 .58 .58 0 0 1 .1 .9 .58 .58 0 0 1-.9-.2l-.1-.2z" fill-rule="evenodd"/>
<path d="M74.3 77.1a.7 .7 0 0 1 1.1 0 .7 .7 0 0 1-.4 1.1 .7 .7 0 0 1-.9-.7h.2a.58 .58 0 0 1 .8-.4 .58 .58 0 0 1 .1 .9 .58 .58 0 0 1-.9-.3l-.2-.2z" fill-rule="evenodd"/>
<path d="M78.3 77.1a.7 .7 0 0 1 1.2 0 .7 .7 0 0 1-.4 1.1 .7 .7 0 0 1-.9-.7h.1a.58 .58 0 0 1 .9-.4 .58 .58 0 0 1 .1 .9 .58 .58 0 0 1-1-.3l-.1-.2z" fill-rule="evenodd"/>
<path d="M74.7 87.2a.7 .7 0 0 1 1.1 .1 .7 .7 0 0 1-.4 1.1 .7 .7 0 0 1-.9-.7h.1a.58 .58 0 0 1 .9-.5 .58 .58 0 0 1 .1 1 .58 .58 0 0 1-.9-.3l-.2-.2z" fill-rule="evenodd"/>
<circle cx="84.5" cy="149.9" r=".36"/>
<circle cx="81.9" cy="144.8" r=".36"/>
<circle cx="83.2" cy="85.2" r=".36"/>
<circle cx="80.6" cy="80.1" r=".36"/>
</g>
<path d="M60 134.7l41.3 25.3M101.3 134.7l-41.3 25.3" fill="none" stroke="#c90d0c" stroke-width=".4"/>
<g fill="#c90d0c" stroke="#c90d0c" stroke-width=".21">
<path d="M111.6 119.7h4.1v.5h-4.1z"/>
<path d="M111.6 118.7h4.1v.5h-4.1z"/>
<path d="M232.3 107h4v.5h-4z"/>
<path d="M232.3 106h4v.5h-4z"/>
<path d="M232.3 71.4h4v.5h-4z"/>
<path d="M232.3 70.4h4v.5h-4z"/>
<path d="M242.4 71.4h4.1v.5h-4.1z"/>
<path d="M242.4 70.4h4.1v.5h-4.1z"/>
<path d="M174.9 70.4h.5v4.1h-.5z"/>
<path d="M173.9 70.4h.5v4.1h-.5z"/>
<path d="M174.9 52.7h.5v4h-.5z"/>
<path d="M173.9 52.7h.5v4h-.5z"/>
</g>
<g fill="none" stroke="#0dab76" stroke-width=".21">
<path d="M98.4 57.2v15.3h-2.5M98.4 59.8h15.3v2.5M170.8 54.7h-2.5v5.1h15.2v2.5h5.1M178.4 54.7h7.7v2.5h2.5M201.3 47.1v2.5M214 59.8h30.5v7.6M50.2 75h12.7M103.5 75v2.5M111.1 75v17.8M113.7 72.5v17.7M127.6 75h-29.2v5.1h-2.5M168.3 77.5h20.3"/>
<path d="M178.4 72.5h10.2M188.6 67.4h-7.6v-5.1h-12.7v10.2h2.5M214 64.9h20.3v2.5M214 77.5h15.2M234.3 75v2.5h10.2M244.5 75v5.1M50.2 80.1h12.7M50.2 85.2h12.7M50.2 90.2h12.7M95.9 92.8h2.5v15.2M95.9 85.2h2.5v5h29.2M103.5 87.7v2.5"/>
<path d="M165.7 92.8h22.9M168.3 82.6h20.3M186.1 92.8v2.5h2.5M188.6 87.7h-5.1v10.2M214 82.6h15.2M111.1 102.9v2.6h-12.7M113.7 113.1v2.5M201.3 110.6v2.5M234.3 100.4v2.5M234.3 110.6v2.5M51.5 139.8h12.7M99.7 134.7v2.5h-2.5"/>
<path d="M113.7 123.3v2.5M51.5 144.8h12.7M51.5 149.9h12.7M51.5 155h12.7M97.2 157.5h2.5v2.6M97.2 144.8h15.2M97.2 149.9h15.2"/>
</g>
<g fill="#0dab76" stroke="#0dab76" stroke-width=".21">
<circle cx="244.5" cy="77.5" r=".51"/>
<circle cx="98.4" cy="105.5" r=".51"/>
<circle cx="98.4" cy="59.8" r=".51"/>
<circle cx="186.1" cy="92.8" r=".51"/>
<circle cx="103.5" cy="75" r=".51"/>
<circle cx="111.1" cy="75" r=".51"/>
<circle cx="103.5" cy="90.2" r=".51"/>
<circle cx="113.7" cy="90.2" r=".51"/>
</g>
<g font-size="3.7" fill="#c90d0c">
<text x="42.3" y="18.5">1</text>
<text x="84.4" y="18.5">2</text>
<text x="126.5" y="18.5">3</text>
<text x="168.6" y="18.5">4</text>
<text x="210.7" y="18.5">5</text>
<text x="252.9" y="18.5">6</text>
<text x="19.1" y="41.9">A</text>
<text x="275.6" y="41.9">A</text>
<text x="19.1" y="84.7">B</text>
<text x="275.6" y="84.7">B</text>
<text x="19" y="127.6">C</text>
<text x="275.5" y="127.6">C</text>
<text x="19" y="170.4">D</text>
<text x="275.5" y="170.4">D</text>
<text x="42.3" y="193.7">1</text>
<text x="84.4" y="193.7">2</text>
<text x="126.5" y="193.7">3</text>
<text x="168.6" y="193.7">4</text>
<text x="210.7" y="193.7">5</text>
<text x="252.9" y="193.7">6</text>
</g>
<g font-size="3.6" fill="#c90d0c">
<text x="235.6" y="179.1">ssm</text>
<text x="235.3" y="189.4">Sheet:</text>
<text x="248.9" y="189.3">3/6</text>
</g>
<g font-size="3.2" fill="#c90d0c">
<text x="235.6" y="184.2">18.11.2018</text>
<text x="252.4" y="184.2">13:24</text>
</g>
<g font-size="2.5" fill="#808080">
<text x="198.7" y="44.3">VDD</text>
<text x="171.7" y="52.4">C301</text>
<text x="95.8" y="54.4">VDD</text>
<text x="191.1" y="54.1">U302</text>
<text x="114.3" y="64">R301</text>
<text x="65.4" y="69.3">U300</text>
<text x="171.7" y="70.2">C300</text>
<text x="235.2" y="69.5">C302</text>
<text x="245.3" y="69.5">C303</text>
<text x="50.2" y="75">RS485_RX</text>
<text x="116.2" y="75">RS485_B</text>
<text x="168.3" y="77.5">EFM32_TX</text>
<text x="216.5" y="77.5">RS232_TX</text>
<text x="50.2" y="80.1">RS485_RE</text>
<text x="104.1" y="79.2">R300</text>
<text x="168.3" y="82.6">EFM32_RX</text>
<text x="216.5" y="82.6">RS232_RX</text>
<text x="50.2" y="85.2">RS485_DE</text>
<text x="241.7" y="84.7">GND</text>
<text x="50.2" y="90.2">RS485_TX</text>
<text x="111.8" y="94.5">R302</text>
<text x="116.2" y="90.2">RS485_A</text>
<text x="165.7" y="92.8">RS232_SHDN</text>
<text x="231.7" y="97.6">VDD</text>
<text x="180.7" y="102.4">GND</text>
<text x="235.2" y="105.1">C305</text>
<text x="95.7" y="112.6">GND</text>
<text x="111" y="110.3">VDD</text>
<text x="114.6" y="117.8">C304</text>
<text x="198.5" y="117.7">GND</text>
<text x="231.5" y="117.7">GND</text>
<text x="97.1" y="131.9">VDD</text>
<text x="110.9" y="130.4">GND</text>
<text x="66.7" y="134">U301</text>
<text x="51.5" y="139.8">RS485_RX</text>
<text x="51.5" y="144.8">RS485_RE</text>
<text x="51.5" y="149.9">RS485_DE</text>
<text x="99.7" y="144.8">RS485_B</text>
<text x="99.7" y="149.9">RS485_A</text>
<text x="51.5" y="155">RS485_TX</text>
<text x="96.9" y="164.6">GND</text>
</g>
<g font-size="2.1" fill="#808080">
<text x="200.9" y="52.4" transform="rotate(-90 200.9 52.4)">15</text>
<text x="189.6" y="56.9">2</text>
<text x="193.5" y="58">C1+</text>
<text x="211.8" y="59.4">3</text>
<text x="189.6" y="62">4</text>
<text x="193.5" y="63.1">C1-</text>
<text x="202" y="61.5" transform="rotate(-90 202 61.5)">VCC</text>
<text x="206.4" y="60.5">V+</text>
<text x="207.1" y="65.6">V-</text>
<text x="211.8" y="64.5">7</text>
<text x="189.6" y="67">5</text>
<text x="193.5" y="68.1">C2+</text>
<text x="63.9" y="74.6">1</text>
<text x="67.8" y="75.8">RO</text>
<text x="86.5" y="73.2">VCC</text>
<text x="93.7" y="72.1">8</text>
<text x="188.5" y="77.2">11</text>
<text x="189.6" y="72.1">6</text>
<text x="193.5" y="73.2">C2-</text>
<text x="211.8" y="77.2">13</text>
<text x="63.9" y="79.7">2</text>
<text x="67.8" y="80.8">RE/</text>
<text x="90.8" y="79.7">B</text>
<text x="93.7" y="79.7">7</text>
<text x="189.6" y="82.3">9</text>
<text x="193.5" y="78.3">T1IN</text>
<text x="193.5" y="83.4">R1OUT</text>
<text x="202.1" y="78.3">T1OUT</text>
<text x="204.2" y="83.4">R1IN</text>
<text x="211.8" y="82.3">8</text>
<text x="63.9" y="84.8">3</text>
<text x="63.9" y="89.9">4</text>
<text x="67.8" y="85.9">DE</text>
<text x="90.8" y="84.8">A</text>
<text x="93.7" y="84.8">6</text>
<text x="189.6" y="87.3">1</text>
<text x="193.5" y="88.5">EN</text>
<text x="201" y="88.5">INVALID</text>
<text x="211.8" y="87.3">10</text>
<text x="67.8" y="91">DI</text>
<text x="86.3" y="93.5">GND</text>
<text x="93.7" y="92.4">5</text>
<text x="188.4" y="92.4">16</text>
<text x="188.4" y="95">12</text>
<text x="193.5" y="93.5">FORCEOFF</text>
<text x="193.5" y="96.1">FORCEON</text>
<text x="202" y="103.1" transform="rotate(-90 202 103.1)">GND</text>
<text x="200.9" y="110.2" transform="rotate(-90 200.9 110.2)">14</text>
<text x="87.8" y="138">VCC</text>
<text x="95" y="136.9">8</text>
<text x="65.1" y="139.4">1</text>
<text x="69" y="140.5">RO</text>
<text x="65.1" y="144.5">2</text>
<text x="65.1" y="149.6">3</text>
<text x="69" y="145.6">RE/</text>
<text x="92.1" y="149.5">A</text>
<text x="92.1" y="144.5">B</text>
<text x="95" y="144.5">7</text>
<text x="95" y="149.6">6</text>
<text x="65.1" y="154.6">4</text>
<text x="69" y="150.7">DE</text>
<text x="69" y="155.8">DI</text>
<text x="87.5" y="158.3">GND</text>
<text x="95" y="157.2">5</text>
</g>
<g font-size="1.8" fill="#808080">
<text x="176.1" y="56.8">100nF</text>
<text x="115.6" y="66.2">680R</text>
<text x="175.5" y="74.6">100nF</text>
<text x="235.2" y="74">100nF</text>
<text x="245.3" y="74">100nF</text>
<text x="105.4" y="81.5">120R</text>
<text x="65.4" y="97.2">MAX3486ESA</text>
<text x="113" y="96.7">680R</text>
<text x="201.9" y="107.4">MAX3221CUE</text>
<text x="235.2" y="109.5">100nF</text>
<text x="114.6" y="122.2">100nF</text>
<text x="66.7" y="162">MAX3471</text>
</g>
</svg>
